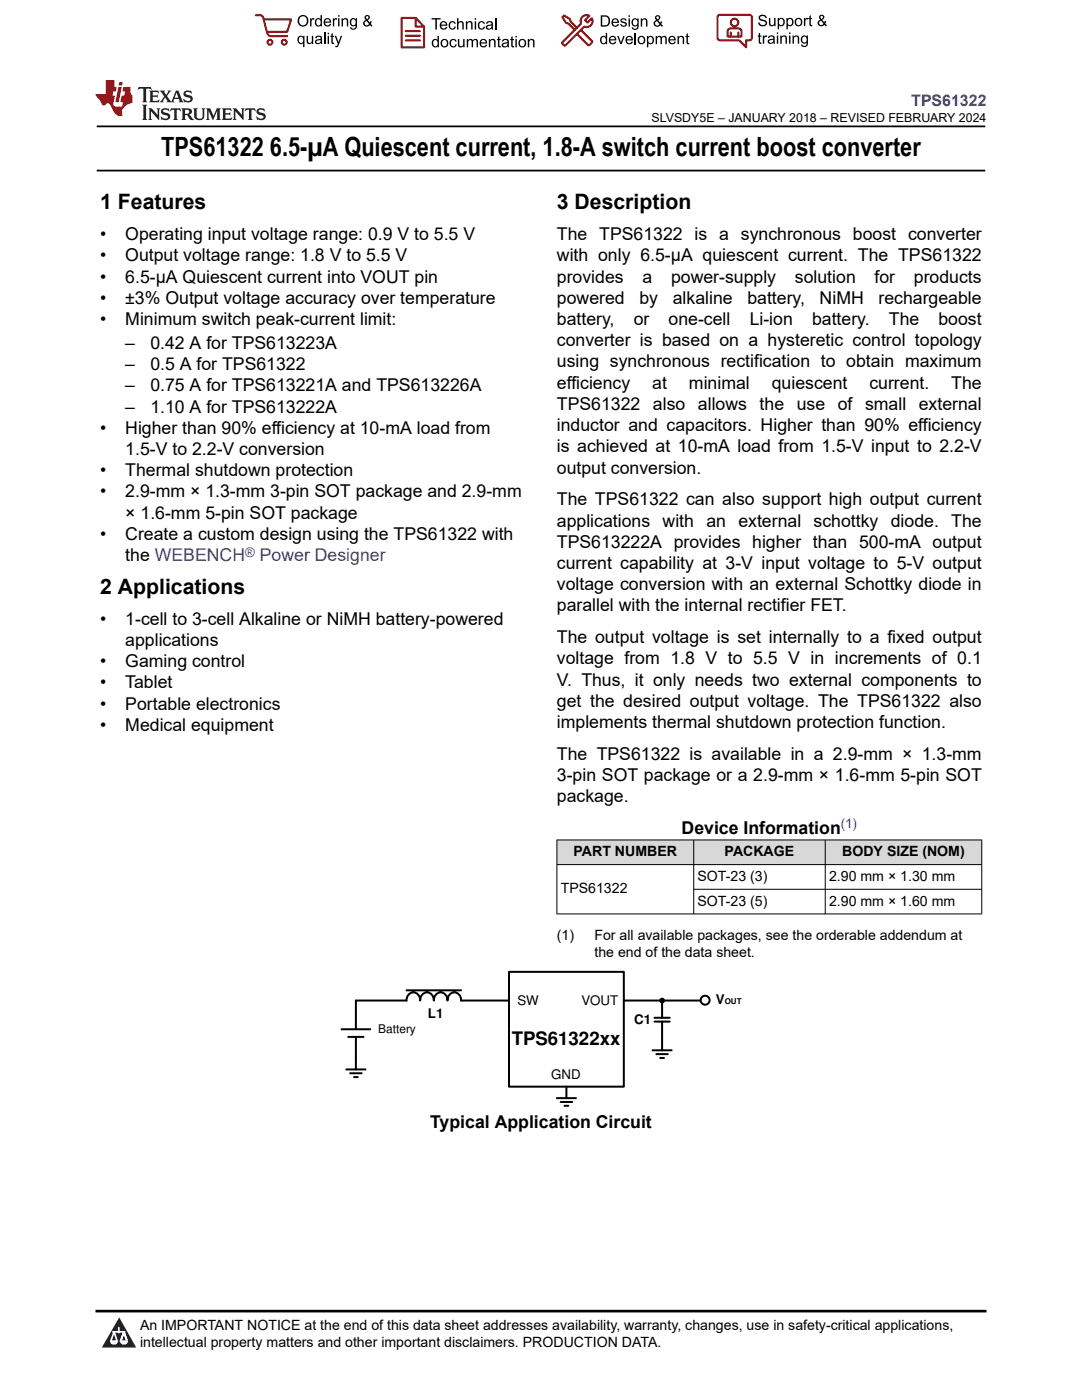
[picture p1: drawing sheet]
<svg xmlns="http://www.w3.org/2000/svg" width="216mm" height="279mm" viewBox="0 0 216 279" stroke-linecap="round" stroke-linejoin="round" font-family="sans-serif">
<path d="M19.3 25.2h177.3M19.3 34h177.3" fill="none" stroke="#000" stroke-width=".35"/>
<g fill="#d8d8d8">
<path d="M111.1 167.6h84.8v5h-84.8z" fill-rule="evenodd"/>
<path d="M111.2 167.7h27.2v4.8h-27.2z" fill-rule="evenodd"/>
<path d="M138.5 167.7h26.1v4.8h-26.1z" fill-rule="evenodd"/>
<path d="M164.7 167.7h31.1v4.8h-31.1z" fill-rule="evenodd"/>
</g>
<path d="M111.1 167.6h84.9M111.1 172.6h84.9M111.1 167.6v14.9M138.4 167.6v14.9M138.4 177.5h57.6M164.7 167.6v14.9M195.9 167.6v14.9M111.1 182.4h84.9" fill="none" stroke="#000" stroke-width=".2"/>
<g fill="none" stroke="#000" stroke-width=".4">
<path d="M81.1 197.6h10.9M101.6 194h22.9v22.9h-22.9zM101.6 199.7h-9.6a1.38 1.38 0 0 0-1.3-1.6 1.38 1.38 0 0 0-1.4 1.6 1.38 1.38 0 0 0-1.4-1.6 1.38 1.38 0 0 0-1.3 1.6 1.38 1.38 0 0 0-1.4-1.6 1.38 1.38 0 0 0-1.4 1.6 1.38 1.38 0 0 0-1.3-1.6 1.38 1.38 0 0 0-1.4 1.6h-10.1v5.7M124.5 199.7h15.3M132.1 199.7v3.4M68.1 205.4h5.8M69.1 213.4h3.8M69.5 206.9h3M69.9 214.2h2.3M70.6 215h.8M71 206.9v6.5M111.1 219.2h3.8"/>
<path d="M111.9 219.9h2.3M113 216.9v2.3M130.2 209.6h3.8M130.6 203.9h3M130.6 203.1h3M131 210.4h2.3M131.7 211.1h.8M132.1 203.9v5.7M112.6 220.7h.8"/>
<circle cx="132.1" cy="199.7" r=".38"/>
</g>
<circle cx="132.1" cy="199.7" r=".38" fill="#000"/>
<circle cx="140.7" cy="199.6" r=".89" fill="#fff"/>
<circle cx="140.7" cy="199.6" r=".89" fill="none" stroke="#000" stroke-width=".4"/>
<path d="M0 0h215.9v23.8h-215.9z" fill-rule="evenodd" fill="#fff"/>
<path d="M27.7 17.4l-.2 .6 .5-.3h.6v.1v2.2l-.2 .4h1l-.2-.4v-2.2v-.1h.5l.5 .3-.1-.6zM29.8 18.1l.2 .4v1.5l-.2 .4h1.9l.1-.6a1.08 1.08 0 0 1-1.3 .2v-.7h.6l.4 .2v-.6l-.4 .2h-.6v-.6l.2-.1a1 1 0 0 1 1 .2l-.1-.5zM31.8 18.1l1 1.1-1 1.2h.9l-.2-.2 .4-.7 .5 .7-.2 .2h1.6l-.2-.2 .1-.4h1l.1 .4-.1 .2h.9l-.2-.3-.8-2h-.5l-1 2.2-.8-1.1 .9-1.1h-.8l.2 .2-.5 .7-.3-.7 .1-.2zM35.2 18.5l.4 1h-.8zM36.8 18.2a.65 .65 0 0 0-.2 .7 .65 .65 0 0 0 .6 .5l.7 .2 .1 .2a.79 .79 0 0 1-.7 .4 .79 .79 0 0 1-.7-.5l.1 .7 .2-.1a.93 .93 0 0 0 1.1 .1 .93 .93 0 0 0 .4-1 1.46 1.46 0 0 0-1.2-.6l-.1-.3a1.09 1.09 0 0 1 1.2 .2l-.2-.6-.1 .1-.6-.2zM28.4 20.9l.2 .4v2.3l-.2 .3h1l-.2-.3v-2.3l.2-.4zM29.6 21.6l.2 .4v1.6l-.2 .3h.8l-.3-.3v-1.4l1.7 1.8v-2l.2-.4h-.8l.2 .2 .1 1.1-1.2-1.3zM32.3 21.8a.65 .65 0 0 0-.2 .7 .65 .65 0 0 0 .7 .4l.6 .2 .1 .2a.79 .79 0 0 1-.7 .4 .79 .79 0 0 1-.7-.5l.1 .7 .2-.1a.93 .93 0 0 0 1.1 .1 .93 .93 0 0 0 .4-.9 1.46 1.46 0 0 0-1.2-.6l-.1-.4a1.09 1.09 0 0 1 1.2 .2l-.2-.6-.1 .1-.6-.1zM34.1 21.6l-.1 .7a.63 .63 0 0 1 .7-.4l.1 1.7-.3 .3h1l-.2-.3v-1.7a.66 .66 0 0 1 .8 .4l-.1-.7zM36.2 21.6l.2 .4v1.6l-.2 .3h.9l-.2-.2v-.7h.5l.1 .2a.79 .79 0 0 0 1.2 .6l-1-.9a.61 .61 0 0 0 .6-.6 .61 .61 0 0 0-.5-.6zM36.9 21.9h.2a.47 .47 0 0 1 .5 .1 .47 .47 0 0 1 .1 .5l-.2 .2h-.6zM38.5 21.6l.2 .2a2.27 2.27 0 0 0 .4 2 1.04 1.04 0 0 0 1.7-.7v-1.3l.2-.2h-.8l.2 .4v1.1a.6 .6 0 0 1-.6 .6 .6 .6 0 0 1-.6-.6v-1.1l.3-.4zM41.1 21.6l.2 .4v1.6l-.2 .3h.7l-.2-.3v-1.5l.9 1.9 .8-1.9v1.5l-.2 .3h1l-.3-.3v-1.6l.3-.4h-.8l-.7 1.5-.7-1.5zM44.3 21.6l.2 .4v1.6l-.2 .3h1.9l.1-.5a1.09 1.09 0 0 1-1.3 .1v-.6h.6l.4 .1v-.6l-.4 .2h-.6v-.6l.2-.1a1.01 1.01 0 0 1 1 .3l-.1-.6zM46.4 21.6l.3 .4v1.6l-.3 .3h.8l-.2-.3v-1.4l1.6 1.8v-2l.2-.4h-.7l.2 .2v1.1l-1.2-1.3zM49 21.6l-.1 .7a.63 .63 0 0 1 .8-.4v1.7l-.3 .3h1l-.2-.3v-1.7a.66 .66 0 0 1 .8 .4l-.1-.7zM51.4 21.8a.65 .65 0 0 0-.2 .7 .65 .65 0 0 0 .6 .4l.6 .2 .2 .2a.79 .79 0 0 1-.8 .4 .79 .79 0 0 1-.6-.5l.1 .7 .2-.1a.93 .93 0 0 0 1 .1 .93 .93 0 0 0 .5-.9 1.46 1.46 0 0 0-1.3-.6l-.1-.4a1.09 1.09 0 0 1 1.3 .2l-.2-.6-.2 .1-.5-.1z" fill="#231f20"/>
<path d="M21.1 16v2.8h-2.1l.1 .3 .9 1a.95 .95 0 0 0 .9 .9 .59 .59 0 0 1 .6-.4 .59 .59 0 0 1 .5 .4l.4 .8a1.59 1.59 0 0 0 2.1 1.3 1.61 1.61 0 0 1 1-2.2l1-.4-.1-1.5a1.59 1.59 0 0 1-.4-1.6h-1.4l-.2 .9h.5l-.1 .8h-.5l-.2 1v.2l.4 .1-.2 .9h-.6a.73 .73 0 0 1-1.1-.7l.3-1.5h-.5l.2-.8h.5l.2-.9h-.5v-1.4zM23.6 17.4l-.6 3h.7l.6-3zM23.8 16.4l-.1 .7h.7l.1-.7z" fill="#ed1c24"/>
<g fill="#000">
<path d="M59.4 4.2a1.12 1.12 0 0 1 2.2 0 1.12 1.12 0 0 1-2.2 0zM59.9 3.5a.89 .89 0 0 0-.1 1.1 .89 .89 0 0 0 1.1 .4 .88 .88 0 0 0 .3-1.3 .88 .88 0 0 0-1.3-.2z" fill-rule="evenodd"/>
<path d="M59.5 7.3l.5-.2 .5 .3v-.3h.3v2.3h-.3v-.8a.74 .74 0 0 1-1 0 .74 .74 0 0 1-.1-1zM59.8 7.5a.57 .57 0 0 0-.2 .7 .57 .57 0 0 0 .8 .2 .57 .57 0 0 0 .1-.7 .57 .57 0 0 0-.7-.2z" fill-rule="evenodd"/>
<path d="M61.9 3.6h.2v.3l.2-.2 .3-.1 .2 .1-.1 .3a.36 .36 0 0 0-.5 0 .36 .36 0 0 0 0 .4v.9h-.3z" fill-rule="evenodd"/>
<path d="M61.2 7.1h.3v.9a.41 .41 0 0 0 .4 .6 .41 .41 0 0 0 .3-.6v-.9h.3v1.7h-.2v-.3a.58 .58 0 0 1-.7 .3 .58 .58 0 0 1-.4-.6z" fill-rule="evenodd"/>
<path d="M63 3.8l.5-.2 .5 .2v-.8h.2v2.3h-.2v-.2a.75 .75 0 0 1-1-.1 .75 .75 0 0 1-.1-1zM63.2 4a.57 .57 0 0 0-.1 .7 .57 .57 0 0 0 .8 .2 .57 .57 0 0 0 .1-.7 .57 .57 0 0 0-.8-.2z" fill-rule="evenodd"/>
<path d="M63 7.3a.74 .74 0 0 1 1-.1 .74 .74 0 0 1 .3 .9v.7h-.3v-.2a.57 .57 0 0 1-.8 .2 .57 .57 0 0 1-.2-.8l1-.3a.41 .41 0 0 0-.4-.4 .41 .41 0 0 0-.4 .4l-.3-.1zM63.2 8.2a.35 .35 0 0 0 .2 .5 .35 .35 0 0 0 .5-.3l.1-.4z" fill-rule="evenodd"/>
<path d="M65.4 6.5h.3v.3h-.3zM65.4 7.1h.3v1.7h-.3z" fill-rule="evenodd"/>
<path d="M64.8 3.8a.76 .76 0 0 1 .9-.1 .76 .76 0 0 1 .4 .8h-1.2a.47 .47 0 0 0 .3 .6 .47 .47 0 0 0 .6-.4l.3 .1a.82 .82 0 0 1-1.3 .3 .82 .82 0 0 1 0-1.3zM65 4l-.1 .3h.9l-.3-.4z" fill-rule="evenodd"/>
<path d="M66.4 3.6h.3v.3l.1-.2 .4-.1 .1 .1-.1 .3a.36 .36 0 0 0-.4 0 .36 .36 0 0 0-.1 .4v.9h-.3z" fill-rule="evenodd"/>
<path d="M66.1 6.7l.3-.1v.5h.3v.3h-.3v.9l.1 .2h.2v.3a.41 .41 0 0 1-.4-.1 .41 .41 0 0 1-.2-.4v-.9h-.2v-.3h.2z" fill-rule="evenodd"/>
<path d="M66.8 7.1h.3l.4 1.4 .5-1.4h.3l-.6 1.7a.57 .57 0 0 1-.8 .6v-.3a.37 .37 0 0 0 .5-.3z" fill-rule="evenodd"/>
<path d="M67.5 3h.2v.3h-.2zM67.5 3.6h.2v1.7h-.2z" fill-rule="evenodd"/>
<path d="M68.2 3.6h.2v.3a.58 .58 0 0 1 .7-.3 .58 .58 0 0 1 .4 .7v1h-.3v-1a.4 .4 0 0 0-.4-.5 .4 .4 0 0 0-.4 .6v.9h-.2z" fill-rule="evenodd"/>
<path d="M70 3.8l.5-.2 .5 .2v-.2h.2v1.5a.71 .71 0 0 1-.5 .8 .71 .71 0 0 1-.8-.5h.2a.46 .46 0 0 0 .6 .3 .46 .46 0 0 0 .3-.6 .78 .78 0 0 1-1.1-.2 .78 .78 0 0 1 .1-1.1zM70.2 4a.53 .53 0 0 0-.1 .8 .53 .53 0 0 0 .8 0 .54 .54 0 0 0 0-.7 .54 .54 0 0 0-.7-.1z" fill-rule="evenodd"/>
<path d="M72.9 3.1a.53 .53 0 0 1 .8 .1 .53 .53 0 0 1-.3 .8l.4 .5 .1-.3 .3 .1-.2 .5 .3 .3-.2 .2-.3-.3a.71 .71 0 0 1-1.2 .1 .71 .71 0 0 1 .4-1.1l-.3-.5zM73 3.5a.3 .3 0 0 0 .6 0 .3 .3 0 0 0-.6 0zM72.9 4.3a.45 .45 0 0 0 0 .7 .45 .45 0 0 0 .7-.2l-.5-.6z" fill-rule="evenodd"/>
<path d="M86.1 3.6h1.8v.3h-.7v2h-.3v-2h-.8z" fill-rule="evenodd"/>
<path d="M86.3 8l.5-.2 .5 .2v-.8h.3v2.2h-.3v-.2a.76 .76 0 0 1-1 0 .76 .76 0 0 1-.1-1zM86.6 8.1a.58 .58 0 0 0-.2 .8 .58 .58 0 0 0 .8 .2 .58 .58 0 0 0 .1-.8 .58 .58 0 0 0-.7-.2z" fill-rule="evenodd"/>
<path d="M88.2 7.9a.81 .81 0 0 1 1.1 .2 .81 .81 0 0 1-.2 1.1 .81 .81 0 0 1-1.1-.1l-.1-.8zM88.3 8.1a.57 .57 0 0 0 0 .9 .57 .57 0 0 0 .8 0 .57 .57 0 0 0 0-.8 .57 .57 0 0 0-.8-.1z" fill-rule="evenodd"/>
<path d="M88 4.4a.77 .77 0 0 1 .9-.1 .77 .77 0 0 1 .4 .8h-1.3a.48 .48 0 0 0 .4 .6 .48 .48 0 0 0 .6-.3h.3a.83 .83 0 0 1-1.3 .4 .83 .83 0 0 1 0-1.4zM88.2 4.6l-.2 .3h1l-.3-.4z" fill-rule="evenodd"/>
<path d="M89.7 4.4a.7 .7 0 0 1 1.2 .3l-.2 .1a.45 .45 0 0 0-.6-.3 .45 .45 0 0 0-.3 .6 .45 .45 0 0 0 .3 .6 .45 .45 0 0 0 .6-.4h.3a.76 .76 0 0 1-1.1 .6 .76 .76 0 0 1-.3-1.1z" fill-rule="evenodd"/>
<path d="M89.9 8a.7 .7 0 0 1 1.2 .3h-.3a.45 .45 0 0 0-.5-.3 .45 .45 0 0 0-.3 .6 .45 .45 0 0 0 .3 .6 .45 .45 0 0 0 .6-.4l.2 .1a.76 .76 0 0 1-1 .5 .76 .76 0 0 1-.4-1.1z" fill-rule="evenodd"/>
<path d="M91.2 3.6h.3v.8a.59 .59 0 0 1 .7-.2 .59 .59 0 0 1 .3 .7v1h-.2v-1a.4 .4 0 0 0-.5-.4 .4 .4 0 0 0-.3 .5v.9h-.3z" fill-rule="evenodd"/>
<path d="M91.4 7.8h.2v.9a.41 .41 0 0 0 .5 .5 .41 .41 0 0 0 .3-.5v-.9h.3v1.6h-.3v-.2a.58 .58 0 0 1-.7 .3 .58 .58 0 0 1-.3-.7z" fill-rule="evenodd"/>
<path d="M93 4.2h.2v.3a.59 .59 0 0 1 .7-.3 .59 .59 0 0 1 .4 .7v1h-.3v-1a.41 .41 0 0 0-.4-.5 .41 .41 0 0 0-.4 .6v.9h-.2z" fill-rule="evenodd"/>
<path d="M93.1 7.8h.3v.2a.56 .56 0 0 1 1 0 .54 .54 0 0 1 .6-.2 .54 .54 0 0 1 .4 .5v1.1h-.3v-1a.34 .34 0 0 0-.3-.4 .34 .34 0 0 0-.4 .3v1.1h-.3v-1a.38 .38 0 0 0-.5-.4 .38 .38 0 0 0-.2 .6v.8h-.3z" fill-rule="evenodd"/>
<path d="M94.7 3.6h.3v.3h-.3zM94.7 4.2h.3v1.7h-.3z" fill-rule="evenodd"/>
<path d="M95.5 4.4a.7 .7 0 0 1 1.3 .3l-.3 .1a.45 .45 0 0 0-.6-.3 .45 .45 0 0 0-.3 .6 .45 .45 0 0 0 .3 .6 .45 .45 0 0 0 .6-.4h.3a.76 .76 0 0 1-1.1 .6 .76 .76 0 0 1-.3-1.1z" fill-rule="evenodd"/>
<path d="M95.9 8a.77 .77 0 0 1 .9-.2 .77 .77 0 0 1 .4 .9h-1.2a.48 .48 0 0 0 .3 .5 .48 .48 0 0 0 .6-.3h.3a.83 .83 0 0 1-1.3 .4 .83 .83 0 0 1 0-1.3zM96.1 8.1l-.1 .4h.9l-.2-.5z" fill-rule="evenodd"/>
<path d="M97.5 7.8h.3v.2a.59 .59 0 0 1 .7-.2 .59 .59 0 0 1 .4 .6v1h-.3v-1a.41 .41 0 0 0-.5-.4 .41 .41 0 0 0-.3 .5v.9h-.3z" fill-rule="evenodd"/>
<path d="M97.1 4.4a.74 .74 0 0 1 1-.1 .74 .74 0 0 1 .3 .9v.7h-.3v-.2a.59 .59 0 0 1-.8 .2 .59 .59 0 0 1-.3-.8l1.1-.3a.42 .42 0 0 0-.4-.4 .42 .42 0 0 0-.5 .4l-.2-.1zM97.3 5.3a.36 .36 0 0 0 .2 .5 .36 .36 0 0 0 .5-.2l.1-.5z" fill-rule="evenodd"/>
<path d="M99.4 7.4l.2-.2v.6h.3v.2h-.3v1l.1 .2h.2l.1 .2a.41 .41 0 0 1-.5 0 .41 .41 0 0 1-.1-.4v-1h-.2v-.2h.2z" fill-rule="evenodd"/>
<path d="M100.3 8a.74 .74 0 0 1 .9-.2 .74 .74 0 0 1 .3 .9l.1 .7h-.3v-.2a.59 .59 0 0 1-.8 .3 .59 .59 0 0 1-.3-.8l1-.3a.42 .42 0 0 0-.3-.4 .42 .42 0 0 0-.5 .3h-.3zM100.5 8.8a.36 .36 0 0 0 .1 .5 .36 .36 0 0 0 .5-.2l.2-.5z" fill-rule="evenodd"/>
<path d="M102 7.4l.3-.2v.6h.3v.2h-.3v1l.1 .2h.2v.2a.41 .41 0 0 1-.5 0 .41 .41 0 0 1-.1-.4v-1h-.2v-.2h.2z" fill-rule="evenodd"/>
<path d="M102.8 7.2h.3v.3h-.3zM102.8 7.8h.3v1.6h-.3z" fill-rule="evenodd"/>
<path d="M103.7 7.9a.81 .81 0 0 1 1.1 .2 .81 .81 0 0 1-.1 1.1 .81 .81 0 0 1-1.2-.1v-.8zM103.9 8.1a.57 .57 0 0 0-.1 .9 .57 .57 0 0 0 .8 0 .57 .57 0 0 0 0-.8 .57 .57 0 0 0-.7-.1z" fill-rule="evenodd"/>
<path d="M105.3 7.8h.3v.2a.59 .59 0 0 1 .7-.2 .59 .59 0 0 1 .4 .6v1h-.3v-1a.41 .41 0 0 0-.5-.4 .41 .41 0 0 0-.3 .5v.9h-.3z" fill-rule="evenodd"/>
<path d="M119.9 3.1h.7a1.12 1.12 0 0 1 1.1 1.1 1.12 1.12 0 0 1-1 1.1h-.8zM120.2 3.3v1.7h.4a.86 .86 0 0 0 .8-.8 .86 .86 0 0 0-.8-.9z" fill-rule="evenodd"/>
<path d="M119.9 7.4l.5-.3 .5 .3v-.8h.2v2.2h-.2v-.2a.75 .75 0 0 1-1 0 .75 .75 0 0 1-.1-1zM120.1 7.5a.57 .57 0 0 0-.1 .8 .57 .57 0 0 0 .8 .2 .57 .57 0 0 0 .1-.8 .57 .57 0 0 0-.8-.2z" fill-rule="evenodd"/>
<path d="M121.7 7.4a.76 .76 0 0 1 .9-.2 .76 .76 0 0 1 .4 .9h-1.2a.47 .47 0 0 0 .3 .5 .47 .47 0 0 0 .6-.3h.3a.82 .82 0 0 1-1.3 .4 .82 .82 0 0 1 0-1.3zM121.9 7.5l-.1 .3h.9l-.3-.4z" fill-rule="evenodd"/>
<path d="M122.2 3.9a.76 .76 0 0 1 .9-.2 .76 .76 0 0 1 .4 .9h-1.2a.47 .47 0 0 0 .4 .5 .47 .47 0 0 0 .5-.3h.3a.82 .82 0 0 1-1.3 .4 .82 .82 0 0 1 0-1.3zM122.5 4l-.2 .3h.9l-.2-.4z" fill-rule="evenodd"/>
<path d="M123.9 3.8a.71 .71 0 0 1 1.1 .3h-.2a.32 .32 0 0 0-.4-.3 .32 .32 0 0 0-.3 .4h.1a.75 .75 0 0 1 .9 .8 .72 .72 0 0 1-.7 .3 .72 .72 0 0 1-.7-.5h.3a.36 .36 0 0 0 .4 .4 .36 .36 0 0 0 .3-.5 .8 .8 0 0 1-.9-.7z" fill-rule="evenodd"/>
<path d="M123.2 7.2h.3l.4 1.3 .5-1.3h.3l-.7 1.6h-.2z" fill-rule="evenodd"/>
<path d="M125.4 3.1h.3v.3h-.3zM125.4 3.7h.3v1.6h-.3z" fill-rule="evenodd"/>
<path d="M125 7.4a.76 .76 0 0 1 .9-.2 .76 .76 0 0 1 .4 .9h-1.2a.47 .47 0 0 0 .3 .5 .47 .47 0 0 0 .6-.3h.3a.82 .82 0 0 1-1.3 .4 .82 .82 0 0 1 0-1.3zM125.2 7.5l-.1 .3h.9l-.2-.4z" fill-rule="evenodd"/>
<path d="M126.2 3.9l.5-.3 .5 .3v-.2h.2v1.4a.71 .71 0 0 1-.5 .8 .71 .71 0 0 1-.8-.5l.2 .1a.46 .46 0 0 0 .6 .2 .46 .46 0 0 0 .3-.6 .78 .78 0 0 1-1.1-.1 .78 .78 0 0 1 .1-1.1zM126.4 4a.53 .53 0 0 0-.1 .8 .53 .53 0 0 0 .8 0 .54 .54 0 0 0 0-.7 .54 .54 0 0 0-.7-.1z" fill-rule="evenodd"/>
<path d="M127.5 7.3a.8 .8 0 0 1 1.1 .2 .8 .8 0 0 1-.1 1.1 .8 .8 0 0 1-1.2-.1v-.8zM127.7 7.5a.56 .56 0 0 0-.1 .9 .56 .56 0 0 0 .8-.1 .56 .56 0 0 0 0-.7 .56 .56 0 0 0-.7-.1z" fill-rule="evenodd"/>
<path d="M127.9 3.7h.2v.2a.58 .58 0 0 1 .7-.2 .58 .58 0 0 1 .4 .6v1h-.3v-1a.4 .4 0 0 0-.4-.4 .4 .4 0 0 0-.4 .5v.9h-.2z" fill-rule="evenodd"/>
<path d="M129.1 7.2h.2v.2a.72 .72 0 0 1 1-.1 .72 .72 0 0 1 .2 1 .64 .64 0 0 1-.5 .5 .64 .64 0 0 1-.6-.2v.8h-.3zM129.5 7.5a.56 .56 0 0 0-.2 .8 .56 .56 0 0 0 .8 .2 .56 .56 0 0 0 .1-.8 .56 .56 0 0 0-.7-.2z" fill-rule="evenodd"/>
<path d="M130.8 7.2h.3v.2a.55 .55 0 0 1 .9 0 .53 .53 0 0 1 .6-.3 .53 .53 0 0 1 .4 .6v1.1h-.2v-1a.34 .34 0 0 0-.3-.4 .34 .34 0 0 0-.4 .3v1.1h-.3v-1a.37 .37 0 0 0-.5-.4 .37 .37 0 0 0-.2 .6v.8h-.3z" fill-rule="evenodd"/>
<path d="M130.8 3.2a.53 .53 0 0 1 .9 .1 .53 .53 0 0 1-.4 .8l.4 .5 .2-.4 .2 .1-.2 .5 .4 .3-.2 .3-.3-.4a.71 .71 0 0 1-1.2 .1 .71 .71 0 0 1 .3-1.1l-.2-.5zM130.9 3.6a.3 .3 0 0 0 .6 0 .3 .3 0 0 0-.6 0zM130.9 4.3a.45 .45 0 0 0 0 .7 .45 .45 0 0 0 .7-.2l-.5-.6z" fill-rule="evenodd"/>
<path d="M133.6 7.4a.76 .76 0 0 1 .9-.2 .76 .76 0 0 1 .3 .9h-1.2a.47 .47 0 0 0 .4 .5 .47 .47 0 0 0 .6-.3h.2a.82 .82 0 0 1-1.2 .4 .82 .82 0 0 1 0-1.3zM133.8 7.5l-.2 .3h1l-.3-.4z" fill-rule="evenodd"/>
<path d="M135.2 7.2h.2v.2a.58 .58 0 0 1 .7-.2 .58 .58 0 0 1 .4 .6v1h-.3v-1a.4 .4 0 0 0-.4-.4 .4 .4 0 0 0-.3 .5v.9h-.3z" fill-rule="evenodd"/>
<path d="M137 6.8l.3-.2v.6h.2v.2h-.2v1v.2h.2l.1 .2a.41 .41 0 0 1-.5 0 .41 .41 0 0 1-.1-.5v-.9h-.2v-.2h.2z" fill-rule="evenodd"/>
<path d="M151.6 3.1a.88 .88 0 0 1 1.4 .5h-.3a.49 .49 0 0 0-.5-.5 .49 .49 0 0 0-.5 .6l.1 .1a1.06 1.06 0 0 1 1.2 1 .95 .95 0 0 1-.9 .4 .95 .95 0 0 1-.8-.7h.3a.58 .58 0 0 0 .6 .5 .58 .58 0 0 0 .5-.6l-.2-.1a.95 .95 0 0 1-1.1-.9z" fill-rule="evenodd"/>
<path d="M151.4 6.7l.3-.2v.6h.2v.2h-.2v1v.2h.2l.1 .2a.41 .41 0 0 1-.5 0 .41 .41 0 0 1-.1-.5v-.9h-.2v-.2h.2z" fill-rule="evenodd"/>
<path d="M152.2 7.1h.3v.2l.1-.2h.4h.1l-.1 .3a.36 .36 0 0 0-.4 0 .36 .36 0 0 0-.1 .5v.8h-.3z" fill-rule="evenodd"/>
<path d="M153.3 7.3a.74 .74 0 0 1 1-.2 .74 .74 0 0 1 .3 .9l.1 .7h-.3l-.1-.2a.57 .57 0 0 1-.8 .3 .57 .57 0 0 1-.1-.9l.9-.2a.41 .41 0 0 0-.4-.4 .41 .41 0 0 0-.4 .3h-.3zM153.5 8.1a.35 .35 0 0 0 .2 .5 .35 .35 0 0 0 .5-.2l.1-.5z" fill-rule="evenodd"/>
<path d="M153.4 3.6h.3v.9a.41 .41 0 0 0 .4 .5 .41 .41 0 0 0 .4-.5v-.9h.2v1.6h-.2v-.2a.58 .58 0 0 1-.7 .2 .58 .58 0 0 1-.4-.6z" fill-rule="evenodd"/>
<path d="M155 6.5h.3v.3h-.3zM155 7.1h.3v1.6h-.3z" fill-rule="evenodd"/>
<path d="M155.2 3.6h.2v.2a.72 .72 0 0 1 1-.1 .72 .72 0 0 1 .2 1 .64 .64 0 0 1-.5 .5 .64 .64 0 0 1-.6-.2v.8h-.3zM155.6 3.9a.56 .56 0 0 0-.2 .8 .56 .56 0 0 0 .8 .2 .56 .56 0 0 0 .1-.8 .56 .56 0 0 0-.7-.2z" fill-rule="evenodd"/>
<path d="M155.7 7.1h.3v.2a.58 .58 0 0 1 .7-.2 .58 .58 0 0 1 .3 .6v1h-.3v-1a.4 .4 0 0 0-.4-.4 .4 .4 0 0 0-.3 .5v.9h-.3z" fill-rule="evenodd"/>
<path d="M156.9 3.6h.3v.2a.72 .72 0 0 1 .9-.1 .72 .72 0 0 1 .2 1 .64 .64 0 0 1-.4 .5 .64 .64 0 0 1-.7-.2v.8h-.3zM157.3 3.9a.56 .56 0 0 0-.1 .8 .56 .56 0 0 0 .7 .2 .56 .56 0 0 0 .2-.8 .56 .56 0 0 0-.8-.2z" fill-rule="evenodd"/>
<path d="M157.4 6.5h.3v.3h-.3zM157.4 7.1h.3v1.6h-.3z" fill-rule="evenodd"/>
<path d="M158.1 7.1h.3v.2a.58 .58 0 0 1 .7-.2 .58 .58 0 0 1 .4 .6v1h-.3v-1a.4 .4 0 0 0-.5-.4 .4 .4 0 0 0-.3 .5v.9h-.3z" fill-rule="evenodd"/>
<path d="M158.8 3.7a.8 .8 0 0 1 1.1 .2 .8 .8 0 0 1-.1 1.1 .8 .8 0 0 1-1.1-.1l-.1-.8zM159 3.9a.56 .56 0 0 0-.1 .9 .56 .56 0 0 0 .9 0 .56 .56 0 0 0-.1-.8 .56 .56 0 0 0-.7-.1z" fill-rule="evenodd"/>
<path d="M160 7.3l.5-.2 .5 .2v-.2h.2v1.4a.71 .71 0 0 1-.5 .9 .71 .71 0 0 1-.9-.5h.3a.46 .46 0 0 0 .6 .2 .46 .46 0 0 0 .2-.6 .78 .78 0 0 1-1-.1 .78 .78 0 0 1 .1-1.1zM160.2 7.4a.53 .53 0 0 0-.1 .8 .53 .53 0 0 0 .8 0 .54 .54 0 0 0 0-.7 .54 .54 0 0 0-.7-.1z" fill-rule="evenodd"/>
<path d="M160.4 3.6h.3v.2l.1-.2h.4h.1l-.1 .3a.36 .36 0 0 0-.4 0 .36 .36 0 0 0-.1 .5v.8h-.3z" fill-rule="evenodd"/>
<path d="M161.5 3.2l.3-.2v.6h.3v.2h-.3v1v.2h.3v.2a.41 .41 0 0 1-.5 0 .41 .41 0 0 1-.1-.5v-.9h-.2v-.2h.2z" fill-rule="evenodd"/>
<path d="M163.6 3.1a.53 .53 0 0 1 .8 .1 .53 .53 0 0 1-.3 .8l.4 .5 .1-.3h.3l-.2 .5 .3 .3-.2 .3-.3-.3a.71 .71 0 0 1-1.2 .1 .71 .71 0 0 1 .4-1.2l-.3-.5zM163.7 3.5a.3 .3 0 0 0 .5 0 .3 .3 0 0 0-.5 0zM163.6 4.2a.45 .45 0 0 0 0 .8 .45 .45 0 0 0 .7-.3l-.5-.6z" fill-rule="evenodd"/>
</g>
<path d="M64.8 6.5v2.3M98.9 3.6v2.3M126.8 6.6v2.2" fill="none" stroke="#000" stroke-width=".28"/>
<g fill="none" stroke="#de0000" stroke-width=".42">
<path d="M51.1 3l1 .1a1.4 1.4 0 0 1 .6 1.2l.7 2.5a.95 .95 0 0 0 1.1 .4h2.8M52.7 3.9h5.4l-.8 2.4h-4M80.1 3.6h2.8v1.7h1.7v4.2h-4.5zM81 7.1h2.8M81 6.2h2.8M81 8.1h2.8M82.9 3.6l1.7 1.7M115.1 5.5l-1.3-1.2-.1-.5-1.2-.7-.3 .3 .7 1.1 .5 .2 1.3 1.3M115.9 6l2.2 2.2v.3l-.5 .5h-.3l-2.2-2.2zM115.9 6l.7-.7a1.19 1.19 0 0 0 1.3-.3 1.19 1.19 0 0 0 .2-1.4l-.9 .9-.4-.5 .8-.8a1.19 1.19 0 0 0-1.4 .1 1.19 1.19 0 0 0-.2 1.4l-3.8 3.7v.3l.3 .3h.3l2.3-2.2M143.2 3.2l.4-.2h6l.4 .2v4.4l-.2 .4-.9 .1v1.3l-1.4-1.3h-3.9l-.4-.3zM145.4 5.8l.4-.1h1.6a.61 .61 0 0 1 .6 .6v1h-2.8v-1z"/>
<path d="M145.8 6.5v.8M147.3 6.5v.8"/>
<circle cx="53.9" cy="8.4" r=".49"/>
<circle cx="56.7" cy="8.4" r=".49"/>
<circle cx="146.6" cy="4.5" r=".75"/>
</g>
<path d="M0 261.4h215.9v18h-215.9z" fill-rule="evenodd" fill="#fff"/>
<path d="M23.8 262.9l3.4 6h-6.9z" fill="#231f20"/>
<path d="M22.1 267.7h1.3l-.4 .5h-.3a.55 .55 0 0 1-.6-.5z" fill-rule="evenodd" fill="#fff"/>
<path d="M22.1 267.7h1.3l-.4 .5h-.3a.55 .55 0 0 1-.6-.5z" fill="none" stroke="#231f20" stroke-width=".34"/>
<path d="M22.1 267.7h1.3l-.4 .5h-.5zM22.6 265.8h.1M22.6 265.8h2.3zM23.7 265.9h.1M23.7 264.9v1zM24 267.7h.1" fill="none" stroke="#fff" stroke-width=".34"/>
<path d="M24.7 265.8l-.7 1.9z" fill="#fff"/>
<path d="M24.7 265.8l-.7 1.9z" fill="none" stroke="#fff" stroke-width=".34"/>
<path d="M24.7 265.8l.7 1.9z" fill="#fff"/>
<path d="M22.8 265.8l-.7 1.9zM22.8 265.8l.6 1.9zM24.7 265.8l.7 1.9zM25.3 267.7h.1" fill="none" stroke="#fff" stroke-width=".34"/>
<path d="M24.1 267.7h1.3a.65 .65 0 0 1-.6 .5 .65 .65 0 0 1-.7-.5z" fill-rule="evenodd" fill="#fff"/>
<path d="M24.1 267.7h1.3a.65 .65 0 0 1-.6 .5 .65 .65 0 0 1-.7-.5z" fill="none" stroke="#231f20" stroke-width=".34"/>
<path d="M24 267.7h.1M24.1 267.7h1.3l-.4 .5h-.5z" fill="none" stroke="#fff" stroke-width=".34"/>
<path d="M19 261.7h177.8" fill="none" stroke="#000" stroke-width=".53"/>
<text font-size="5.3" x="32.1" y="31.2">TPS61322 6.5-µA Quiescent current, 1.8-A switch current boost converter</text>
<g font-size="4.2">
<text x="20" y="41.8">1 Features</text>
<text x="111.1" y="41.8">3 Description</text>
<text x="20" y="118.5">2 Applications</text>
</g>
<text font-size="3.7" x="102.1" y="208.5">TPS61322xx</text>
<g font-size="3.5">
<text x="20" y="47.9">•</text>
<text x="25" y="47.9">Operating input voltage range: 0.9 V to 5.5 V</text>
<text x="111.1" y="47.9">The TPS61322 is a synchronous boost converter</text>
<text x="20" y="52.2">•</text>
<text x="25" y="52.2">Output voltage range: 1.8 V to 5.5 V</text>
<text x="111.1" y="52.2">with only 6.5-µA quiescent current. The TPS61322</text>
<text x="20" y="56.4">•</text>
<text x="25" y="56.4">6.5-µA Quiescent current into VOUT pin</text>
<text x="111.1" y="56.4">provides</text>
<text x="128.2" y="56.4">a</text>
<text x="133.9" y="56.4">power-supply</text>
<text x="158.6" y="56.4">solution</text>
<text x="174.5" y="56.4">for</text>
<text x="182.4" y="56.4">products</text>
<text x="20" y="60.6">•</text>
<text x="20" y="64.9">•</text>
<text x="25" y="60.6">±3% Output voltage accuracy over temperature</text>
<text x="25" y="64.9">Minimum switch peak-current limit:</text>
<text x="111.1" y="64.9">battery,</text>
<text x="111.1" y="60.6">powered</text>
<text x="126.5" y="64.9">or</text>
<text x="127.6" y="60.6">by</text>
<text x="133.4" y="64.9">one-cell</text>
<text x="134.2" y="60.6">alkaline</text>
<text x="149.1" y="60.6">battery,</text>
<text x="149.6" y="64.9">Li-ion</text>
<text x="162" y="64.9">battery.</text>
<text x="163.6" y="60.6">NiMH</text>
<text x="175.3" y="60.6">rechargeable</text>
<text x="177.4" y="64.9">The</text>
<text x="187.3" y="64.9">boost</text>
<text x="25" y="69.6">–</text>
<text x="30" y="69.6">0.42 A for TPS613223A</text>
<text x="111.1" y="69.1">converter is based on a hysteretic control topology</text>
<text x="25" y="73.9">–</text>
<text x="30" y="73.9">0.5 A for TPS61322</text>
<text x="111.1" y="77.6">efficiency</text>
<text x="111.1" y="73.3">using synchronous rectification to obtain maximum</text>
<text x="130.1" y="77.6">at</text>
<text x="137.5" y="77.6">minimal</text>
<text x="154" y="77.6">quiescent</text>
<text x="173.5" y="77.6">current.</text>
<text x="189.8" y="77.6">The</text>
<text x="25" y="78.1">–</text>
<text x="25" y="82.3">–</text>
<text x="30" y="78.1">0.75 A for TPS613221A and TPS613226A</text>
<text x="30" y="82.3">1.10 A for TPS613222A</text>
<text x="111.1" y="81.8">TPS61322</text>
<text x="130.3" y="81.8">also</text>
<text x="139.3" y="81.8">allows</text>
<text x="151.6" y="81.8">the</text>
<text x="159" y="81.8">use</text>
<text x="167.2" y="81.8">of small</text>
<text x="183.3" y="81.8">external</text>
<text x="20" y="86.6">•</text>
<text x="25" y="86.6">Higher than 90% efficiency at 10-mA load from</text>
<text x="111.1" y="86">inductor and capacitors. Higher than 90% efficiency</text>
<text x="20" y="95">•</text>
<text x="25" y="90.8">1.5-V to 2.2-V conversion</text>
<text x="25" y="95">Thermal shutdown protection</text>
<text x="111.1" y="94.5">output conversion.</text>
<text x="111.1" y="90.3">is achieved at 10-mA load from 1.5-V input to 2.2-V</text>
<text x="20" y="99.3">•</text>
<text x="25" y="99.3">2.9-mm × 1.3-mm 3-pin SOT package and 2.9-mm</text>
<text x="111.1" y="100.9">The TPS61322 can also support high output current</text>
<text x="20" y="107.7">•</text>
<text x="25" y="103.5">× 1.6-mm 5-pin SOT package</text>
<text x="25" y="107.7">Create a custom design using the TPS61322 with</text>
<text x="111.1" y="105.1">applications with an external schottky diode. The</text>
<text x="25" y="112">the WEBENCH</text>
<text x="111.1" y="109.3">TPS613222A provides higher than 500-mA output</text>
<text x="111.1" y="113.6">current capability at 3-V input voltage to 5-V output</text>
<text x="111.1" y="117.8">voltage conversion with an external Schottky diode in</text>
<text x="20" y="124.7">•</text>
<text x="25" y="124.7">1-cell to 3-cell Alkaline or NiMH battery-powered</text>
<text x="111.1" y="122">parallel with the internal rectifier FET.</text>
<text x="25" y="128.9">applications</text>
<text x="111.1" y="128.4">The output voltage is set internally to a fixed output</text>
<text x="20" y="133.1">•</text>
<text x="20" y="137.4">•</text>
<text x="25" y="133.1">Gaming control</text>
<text x="25" y="137.4">Tablet</text>
<text x="111.1" y="132.6">voltage from 1.8 V to 5.5 V in increments of 0.1</text>
<text x="111.1" y="136.8">V. Thus, it only needs two external components to</text>
<text x="20" y="141.6">•</text>
<text x="25" y="141.6">Portable electronics</text>
<text x="111.1" y="141.1">get the desired output voltage. The TPS61322 also</text>
<text x="20" y="145.8">•</text>
<text x="25" y="145.8">Medical equipment</text>
<text x="111.1" y="145.3">implements thermal shutdown protection function.</text>
<text x="111.1" y="155.9">3-pin SOT package or a 2.9-mm × 1.6-mm 5-pin SOT</text>
<text x="111.1" y="151.7">The TPS61322 is available in a 2.9-mm × 1.3-mm</text>
<text x="111.1" y="160.1">package.</text>
<text x="136" y="166.5">Device Information</text>
<text x="85.8" y="225.1">Typical Application Circuit</text>
</g>
<text font-size="3.5" fill="#00f" x="51.8" y="112">Power Designer</text>
<text font-size="3.2" fill="#00f" x="181.8" y="21.1">TPS61322</text>
<g font-size="2.8">
<text x="114.5" y="170.9">PART NUMBER</text>
<text x="144.6" y="170.9">PACKAGE</text>
<text x="168.1" y="170.9">BODY SIZE (NOM)</text>
<text x="111.9" y="178.3">TPS61322</text>
<text x="139.2" y="175.8">SOT-23 (3)</text>
<text x="165.4" y="175.8">2.90 mm × 1.30 mm</text>
<text x="139.2" y="180.7">SOT-23 (5)</text>
<text x="165.4" y="180.7">2.90 mm × 1.60 mm</text>
<text x="111.1" y="187.5">(1)</text>
<text x="118.6" y="187.5">For all available packages, see the orderable addendum at</text>
<text x="118.6" y="190.9">the end of the data sheet.</text>
<text x="27.9" y="265.5">An IMPORTANT NOTICE at the end of this data sheet addresses availability, warranty, changes, use in safety-critical applications,</text>
<text x="27.9" y="268.9">intellectual property matters and other important disclaimers. PRODUCTION DATA.</text>
</g>
<g font-size="2.7">
<text x="85.4" y="203.2">L1</text>
<text x="103.2" y="200.5">SW</text>
<text x="116" y="200.5">VOUT</text>
<text x="142.9" y="200.3">V</text>
<text x="126.5" y="204.4">C1</text>
<text x="110" y="215.3">GND</text>
</g>
<g font-size="2.6" fill="#00f">
<text x="48.9" y="111.1">®</text>
<text x="167.8" y="165.3">(1)</text>
</g>
<text font-size="2.5" x="130" y="24.3">SLVSDY5E – JANUARY 2018 – REVISED FEBRUARY 2024</text>
<text font-size="2.4" x="75.4" y="206.1">Battery</text>
<text font-size="1.6" x="144.6" y="200.3">OUT</text>
</svg>
